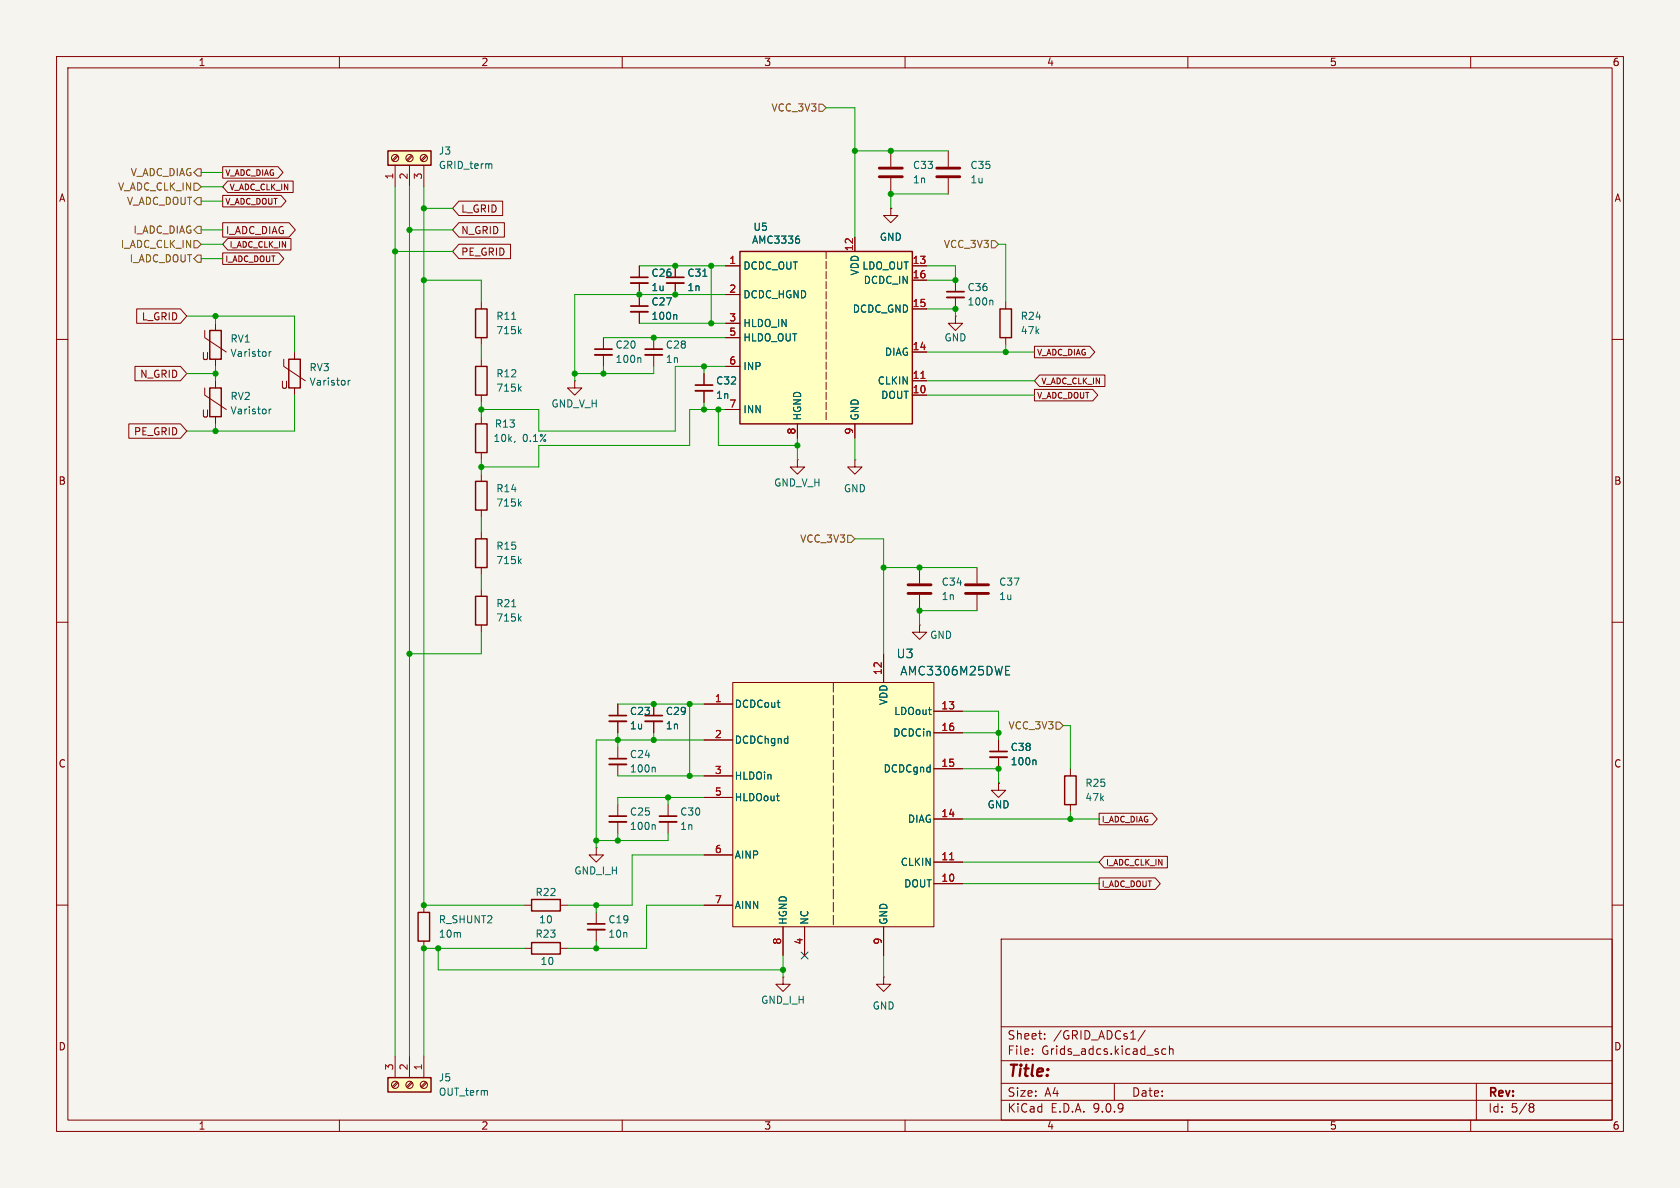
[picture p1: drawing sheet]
<svg xmlns="http://www.w3.org/2000/svg" width="297mm" height="210mm" viewBox="0 0 297 210" stroke-linecap="round" stroke-linejoin="round" font-family="sans-serif">
<path d="M0 0h297v210h-297z" fill="#f5f4ef" stroke="#f5f4ef" stroke-width=".18"/>
<g fill="none" stroke="#840000" stroke-width=".18">
<path d="M10 10h277v190h-277zM12 12h273v186h-273zM60 10v2M110 10v2M160 10v2M210 10v2M260 10v2M119.4 47v2M119.4 50v2.1M10 60h2M285 60h2M151.1 81.3v1.3h1.3l-1.3 1.2-1.2-1.2h1.2"/>
<path d="M151.1 81.3h.1M10 110h2M285 110h2M109.2 132.1v2M109.2 135.1v2.1M115.6 124.5v2M115.6 127.5v2M176.5 138.4v1.3h1.3l-1.3 1.3-1.2-1.3h1.2M176.5 138.4h.1M176.5 130.8v2M176.5 133.9v2M189.2 135.9v1.3"/>
<path d="M189.2 142.2v1.3M10 160h2M74.9 160v1.3M74.9 166.4v1.2M177 166h108v32h-108zM285 160h2M60 198v2M110 198v2M160 198v2M177 194.5h108M177 191.5h108M177 187.5h108"/>
<path d="M177 181.5h108M182.5 186.3v.1M182.5 185.5v.1M184.7 183.6v.1M184.7 182.8v.1M197 191.5v3M202.5 182.1l-1.3 2M206.1 185.5l-.4-.1-.3 .3v.4l.1 .2h.6M206.7 185.5l.3-.1 .3 .1 .1 .9M206.7 184.9v1.5M210 198v2M260 198v2"/>
<path d="M261 191.5v6.5M270.6 195.1l.4 .1 .2 .2-.3 .3M270.6 195.7h.3M270.9 195.7l.2 .2 .1 .4-.2 .2-.4 .1"/>
</g>
<path d="M117.9 49h3M107.7 134.1h3M114 126.5h3.1M175 132.8h3.1" fill="none" stroke="#840000" stroke-width=".3"/>
<path d="M117.9 50h3M107.7 135.1h3M114 127.5h3.1M175 133.9h3.1" fill="none" stroke="#840000" stroke-width=".33"/>
<path d="M124.2 48.8h.8M115.7 135.6l.1 .2v.7M183 134.4l.1 .1v.7" fill="none" stroke="#006464" stroke-width=".18"/>
<path d="M188.2 137.2h2v5h-2zM73.9 161.3h2v5.1h-2z" fill="none" stroke="#840000" stroke-width=".25"/>
<path d="M68.6 190.5h7.6v2.5h-7.6z" fill="#ffffc2"/>
<path d="M94 166.6h5.1v2.1h-5.1zM68.6 190.5h7.6v2.5h-7.6z" fill="none" stroke="#840000" stroke-width=".25"/>
<g fill="none" stroke="#840000" stroke-width=".18">
<path d="M109.2 124.5v2M109.2 127.5v2M92.7 167.6h1.3M99.1 167.6h1.2M105.4 161.3v2M105.4 164.3v2.1M69.8 186.7v3.8M70.2 191.2l-.9 .9M70.4 191.4l-.9 .9M72.4 186.7v3.8M72.7 191.2l-.8 .9M72.9 191.4l-.8 .9"/>
<path d="M74.9 186.7v3.8M75.3 191.2l-.9 .9M75.4 191.4l-.8 .9"/>
<circle cx="69.8" cy="191.8" r=".63"/>
<circle cx="72.4" cy="191.8" r=".63"/>
<circle cx="74.9" cy="191.8" r=".63"/>
</g>
<path d="M107.7 126.5h3M103.9 163.3h3" fill="none" stroke="#840000" stroke-width=".3"/>
<path d="M107.7 127.5h3M103.9 164.3h3" fill="none" stroke="#840000" stroke-width=".33"/>
<path d="M68.6 26.7h7.6v2.5h-7.6z" fill="#ffffc2"/>
<path d="M68.6 26.7h7.6v2.5h-7.6zM84.1 54.6h2v5.1h-2zM84.1 74.9h2v5.1h-2z" fill="none" stroke="#840000" stroke-width=".25"/>
<g fill="none" stroke="#840000" stroke-width=".18">
<path d="M69.8 29.2v3.8M70.2 27.4l-.9 .9M70.4 27.6l-.9 .9M72.4 29.2v3.8M72.7 27.4l-.8 .9M72.9 27.6l-.8 .9M74.9 29.2v3.8M75.3 27.4l-.9 .9M75.4 27.6l-.8 .9M85.1 53.3v1.3M85.1 59.7v1.3M106.7 59.7v2"/>
<path d="M85.1 73.7v1.2M106.7 62.7v2.1M85.1 80v1.3"/>
<circle cx="69.8" cy="27.9" r=".63"/>
<circle cx="72.4" cy="27.9" r=".63"/>
<circle cx="74.9" cy="27.9" r=".63"/>
</g>
<path d="M86.9 29l.1 .8M90.5 56.5h.7M91.8 58.5l.4 .5M92.2 58.2l-.5 .4M91 78l-.1 .2M113.1 63.2l.2 .2v.7" fill="none" stroke="#006464" stroke-width=".18"/>
<path d="M105.2 61.7h3" fill="none" stroke="#840000" stroke-width=".3"/>
<path d="M105.2 62.7h3" fill="none" stroke="#840000" stroke-width=".33"/>
<path d="M129.5 120.7h35.6v43.1h-35.6z" fill="#ffffc2"/>
<g fill="none" stroke="#840000" stroke-width=".18">
<path d="M157.5 36.8v1.3h1.2l-1.2 1.3-1.3-1.3h1.3M157.5 36.8h.1M157.5 26.7v2.8M157.5 31.5v2.8M167.6 26.7v2.8M167.6 31.5v2.8M115.6 59.7v2M168.9 55.9v1.3h1.3l-1.3 1.2-1.3-1.2h1.3M168.9 55.9h.1M168.9 49.5v2.1M168.9 52.6v2M177.8 53.3v1.3"/>
<path d="M177.8 59.7v1.3M85.1 63.5v1.3M85.1 69.9v1.2M101.6 67.3v1.3h1.3l-1.3 1.3-1.3-1.3h1.3M101.6 67.3h.1M115.6 62.7v2.1M85.1 83.8v1.3M85.1 90.2v1.2M85.1 94v1.3M141 81.3v1.3h1.2l-1.2 1.2-1.3-1.2h1.3M141 81.3h.1M85.1 100.3v1.3"/>
<path d="M85.1 104.1v1.3M85.1 110.5v1.3M156.2 115.6v5.1M162.6 110.5v1.3h1.2l-1.2 1.2-1.3-1.2h1.3M162.6 110.5h.1M162.6 100.3v2.8M162.6 105.2v2.8M172.7 100.3v2.8M172.7 105.2v2.8M124.5 124.5h5M124.5 130.8h5M124.5 137.2h5"/>
<path d="M129.5 120.7h35.6v43.1h-35.6zM165.1 125.7h5.1M165.1 129.5h5.1M165.1 135.9h5.1M124.5 141h5M124.5 151.1h5M165.1 152.4h5.1M165.1 156.2h5.1M165.1 144.8h5.1M124.5 160h5M138.4 172.7v1.3h1.3l-1.3 1.3-1.2-1.3h1.2M138.4 172.7h.1"/>
<path d="M138.4 163.8v5.1M142.2 163.8v5.1M156.2 172.7v1.3h1.3l-1.3 1.3-1.3-1.3h1.3M156.2 172.7h.1M156.2 163.8v5.1"/>
</g>
<path d="M147.3 120.7v43.1" fill="none" stroke="#840000" stroke-width=".18" stroke-dasharray="1.7 .6"/>
<g fill="none" stroke="#006464" stroke-width=".18">
<path d="M175.3 53.1l.2 .2v.6M91.8 68.7l.4 .5M92.2 68.3l-.5 .5M91.8 89l.4 .5M91.8 99.2l.4 .4M92.2 88.6l-.5 .5M92.2 98.8l-.5 .5M90.5 107.3h.7M91.8 109.3l.4 .5M92.2 109l-.5 .4M177.8 118.5h.5M177.8 119.3h.7"/>
<path d="M177.8 117.8h.7M137.3 140.7h.5M137.6 141.5h.2"/>
</g>
<path d="M167.9 152h.7" fill="none" stroke="#a90000" stroke-width=".18"/>
<path d="M176.8 54.6h2v5.1h-2zM84.1 64.8h2v5.1h-2zM84.1 85.1h2v5.1h-2zM84.1 95.3h2v5h-2zM84.1 105.4h2v5.1h-2z" fill="none" stroke="#840000" stroke-width=".25"/>
<path d="M155.4 29.7h4.1M155.4 31.2h4.1M165.6 29.7h4.1M165.6 31.2h4.1M160.5 103.4h4.1M160.5 104.9h4.1M170.7 103.4h4.1M170.7 104.9h4.1" fill="none" stroke="#840000" stroke-width=".51"/>
<path d="M167.4 51.6h3M114 61.7h3.1" fill="none" stroke="#840000" stroke-width=".3"/>
<path d="M167.4 52.6h3M114 62.7h3.1" fill="none" stroke="#840000" stroke-width=".33"/>
<path d="M130.8 44.5h30.5v30.4h-30.5z" fill="#ffffc2"/>
<path d="M37.1 58.4h2v5.1h-2zM130.8 44.5h30.5v30.4h-30.5zM37.1 68.6h2v5.1h-2zM51.1 63.5h2v5.1h-2zM94 159h5.1v2h-5.1z" fill="none" stroke="#840000" stroke-width=".25"/>
<g fill="none" stroke="#840000" stroke-width=".18">
<path d="M39.4 39.4h11.7l1.1 1.2-1.1 1.3h-11.7zM39.4 29.5h9.7l.9 1-.9 1h-9.7zM39.4 34.5h10.3l.9 1.1-.9 1h-10.3zM40.3 32h11.5v2h-11.5l-.9-1zM81.1 35.6h7.8v2.5h-7.8l-1.1-1.3zM81.1 39.4h8.1v2.5h-8.1l-1.1-1.3zM157.5 36.8h.1M24.2 54.6h7.7l1.1 1.3-1.1 1.3h-7.7zM36.2 58.4v1.3l3.8 2.5M38.1 57.2v1.2M39.4 44.7h9.9l.9 1-.9 1h-9.9zM40.3 42.2h11.1v2h-11.1l-.9-1z"/>
<path d="M81.1 43.2h9.2v2.5h-9.2l-1.1-1.2zM113 47v2M113 50v4.1M113 55.1v2.1M119.4 47v2M119.4 50v2.1M128.3 47h2.5M128.3 52.1h2.5M128.3 57.2h2.5M128.3 59.7h2.5M146 44.5v1.2M146 46.2v1.3"/>
<path d="M146 48v1.3M146 49.8v1.3M146 51.6v1.2M146 53.3v1.3M146 55.1v1.3M146 56.9v1.3M146 58.7v1.2M151.1 41.9v2.6M161.3 47h2.5M161.3 49.5h2.5M161.3 54.6h2.5M22.8 74.9h9.1l1.1 1.3-1.1 1.3h-9.1z"/>
<path d="M23.9 64.8h8l1.1 1.2-1.1 1.3h-8zM36.2 68.6v1.3l3.8 2.5M38.1 63.5v1.3M38.1 67.3v1.3M38.1 73.7v1.2M50.2 63.5v1.3l3.8 2.5M52.1 62.2v1.3M52.1 68.6v1.3M124.5 66v2.1M124.5 69.1v2M128.3 64.8h2.5M128.3 72.4h2.5"/>
<path d="M141 74.9v2.6M146 60.5v1.2M146 62.2v1.3M146 64v1.3M146 65.8v1.3M146 67.6v1.2M146 69.3v1.3M146 71.1v1.3M146 72.9v1.3M151.1 74.9v2.6M161.3 62.2h2.5M161.3 67.3h2.5"/>
<path d="M161.3 69.9h2.5M182.9 68.8h10.3l.9 1.1-.9 1h-10.3zM182.9 61.2h9.8l.8 1-.8 1h-9.8zM183.8 66.3h11.5v2h-11.5l-.9-1zM156.2 115.6v5.1M109.2 124.5v2M109.2 127.5v2M115.6 124.5v2M115.6 127.5v2M124.5 124.5h5M124.5 130.8h5M124.5 137.2h5"/>
<path d="M165.1 125.7h5.1M165.1 129.5h5.1M165.1 135.9h5.1M176.5 138.4h.1M176.5 130.8v2M176.5 133.9v2M105.4 149.9v1.2h1.3l-1.3 1.3-1.3-1.3h1.3M105.4 149.9h.1M109.2 142.2v2.1M109.2 145.3v2M118.1 142.2v2.1M118.1 145.3v2"/>
<path d="M124.5 141h5M124.5 151.1h5M165.1 152.4h5.1M165.1 156.2h5.1M165.1 144.8h5.1M194.3 143.8h9.4l.9 1-.9 1h-9.4zM194.3 155.2h9.9l.9 1-.9 1h-9.9zM195.2 151.4h11.2v2h-11.2l-.9-1zM92.7 160h1.3M99.1 160h1.2M124.5 160h5M138.4 163.8v5.1"/>
<path d="M142.2 163.8v5.1M156.2 163.8v5.1"/>
</g>
<path d="M162.8 66.9h.7M167.9 152h.7" fill="none" stroke="#a90000" stroke-width=".18"/>
<g fill="none" stroke="#006464" stroke-width=".18">
<path d="M119.5 55.6l.1 .2v.7M124.2 48.8h.8M141.2 42.3l.2 .2-.2 .4M47.6 62.2v.8M47.6 72.3v.9M47.9 62.2l-.3 .2M47.9 72.3l-.3 .3M61.6 67.2v.9M61.9 67.2l-.3 .3M177.8 118.5h.5M177.8 119.3h.7M177.8 117.8h.7"/>
<path d="M183 134.4l.1 .1v.7M115.7 145.8l.1 .2v.6M137.3 140.7h.5M137.6 141.5h.2"/>
</g>
<path d="M111.5 54.1h3.1M111.5 49h3.1M122.9 68.1h3.1M107.7 144.3h3M116.6 144.3h3" fill="none" stroke="#840000" stroke-width=".3"/>
<path d="M111.5 55.1h3.1M111.5 50h3.1M122.9 69.1h3.1M107.7 145.3h3M116.6 145.3h3" fill="none" stroke="#840000" stroke-width=".33"/>
<path d="M144.8 18.4h.6l.6 .7-.6 .6h-.6zM34.3 32.4h.6l.7 .6-.7 .7h-.6zM34.9 29.8h.7v1.3h-.7l-.6-.6zM34.9 34.9h.7v1.3h-.7l-.6-.6zM34.3 42.5h.6l.7 .7-.7 .6h-.6zM34.9 40h.7v1.3h-.7l-.6-.7zM34.9 45.1h.7v1.3h-.7l-.6-.7zM175.3 42.5h.6l.6 .7-.6 .6h-.6zM149.9 94.6h.6l.6 .7-.6 .6h-.6zM186.7 127.6h.6l.7 .7-.7 .6h-.6z" fill="none" stroke="#725600" stroke-width=".18"/>
<g fill="none" stroke="#009600" stroke-width=".18">
<path d="M146 19.1h5.1v22.8M35.6 33h3.8M35.6 35.6h3.8M35.6 30.5h3.8M69.8 33v153.7M72.4 33v153.7M74.9 33v127h17.8M74.9 36.8h5.1M151.1 26.7h16.5M167.6 34.3h-10.1v2.5M33 55.9h19.1v6.3M35.6 43.2h3.8"/>
<path d="M35.6 40.6h3.8M35.6 45.7h3.8M38.1 55.9v1.3M69.8 44.5h10.2M72.4 40.6h7.6M74.9 49.5h10.2v3.8M106.7 59.7h21.6M113 57.2h15.3M113 47h15.3M125.7 47v10.2M128.3 52.1h-26.7v15.2M163.8 47h5.1v2.5h-5.1"/>
<path d="M163.8 54.6h5.1v1.3M176.5 43.2h1.3v10.1M33 66h5.1M38.1 64.8v2.5M38.1 74.9v1.3M52.1 69.9v6.3h-19.1M85.1 61v2.5M85.1 71.1v2.6M106.7 64.8v1.2M115.6 64.8v1.2h-14M124.5 64.8v1.2M124.5 71.1v1.3"/>
<path d="M127 72.4v6.3h14M128.3 64.8h-8.9v11.4h-24.2v-3.8h-10.1M128.3 72.4h-6.4v6.3h-26.7v3.9h-10.1M141 77.5v3.8M151.1 77.5v3.8M163.8 69.9h19.1M163.8 62.2h19.1M163.8 67.3h19.1M177.8 61v1.2M85.1 81.3v2.5M85.1 91.4v2.6M151.1 95.3h5.1v20.3"/>
<path d="M85.1 101.6v2.5M85.1 111.8v3.8h-12.7M156.2 100.3h16.5M172.7 108h-10.1v2.5M109.2 124.5h15.3M109.2 137.2h15.3M109.2 129.5v2.6M115.6 129.5v1.3M121.9 124.5v12.7M124.5 130.8h-19.1v19.1M170.2 125.7h6.3v5.1M170.2 135.9h6.3v2.5"/>
<path d="M170.2 129.5h6.3M188 128.3h1.2v7.6M109.2 147.3v1.3M118.1 141v1.2M118.1 147.3v1.3h-12.7M124.5 151.1h-12.7v8.9h-11.5M124.5 141h-15.3v1.2M170.2 152.4h24.1M170.2 144.8h24.1M170.2 156.2h24.1M189.2 143.5v1.3M77.5 167.6v3.9h60.9"/>
<path d="M92.7 167.6h-17.8v19.1M105.4 160v1.3M105.4 166.4v1.2M124.5 160h-10.2v7.6h-14M138.4 168.9v3.8M156.2 168.9v3.8"/>
</g>
<path d="M141.6 168.3l1.2 1.2M142.8 168.3l-1.2 1.2" fill="none" stroke="#000084" stroke-width=".18"/>
<g fill="#009600" stroke="#009600" stroke-width=".18">
<circle cx="106.7" cy="66" r=".46"/>
<circle cx="113" cy="52.1" r=".46"/>
<circle cx="115.6" cy="59.7" r=".46"/>
<circle cx="124.5" cy="64.8" r=".46"/>
<circle cx="125.7" cy="57.2" r=".46"/>
<circle cx="119.4" cy="47" r=".46"/>
<circle cx="119.4" cy="52.1" r=".46"/>
<circle cx="127" cy="72.4" r=".46"/>
<circle cx="125.7" cy="47" r=".46"/>
<circle cx="121.9" cy="124.5" r=".46"/>
<circle cx="138.4" cy="171.5" r=".46"/>
<circle cx="118.1" cy="141" r=".46"/>
<circle cx="121.9" cy="137.2" r=".46"/>
<circle cx="156.2" cy="100.3" r=".46"/>
<circle cx="162.6" cy="100.3" r=".46"/>
<circle cx="124.5" cy="72.4" r=".46"/>
<circle cx="74.9" cy="49.5" r=".46"/>
<circle cx="85.1" cy="82.6" r=".46"/>
<circle cx="85.1" cy="72.4" r=".46"/>
<circle cx="101.6" cy="66" r=".46"/>
<circle cx="109.2" cy="130.8" r=".46"/>
<circle cx="115.6" cy="124.5" r=".46"/>
<circle cx="105.4" cy="167.6" r=".46"/>
<circle cx="115.6" cy="130.8" r=".46"/>
<circle cx="109.2" cy="148.6" r=".46"/>
<circle cx="141" cy="78.7" r=".46"/>
<circle cx="151.1" cy="26.7" r=".46"/>
<circle cx="157.5" cy="34.3" r=".46"/>
<circle cx="157.5" cy="26.7" r=".46"/>
<circle cx="168.9" cy="49.5" r=".46"/>
<circle cx="168.9" cy="54.6" r=".46"/>
<circle cx="177.8" cy="62.2" r=".46"/>
<circle cx="72.4" cy="40.6" r=".46"/>
<circle cx="69.8" cy="44.5" r=".46"/>
<circle cx="38.1" cy="66" r=".46"/>
<circle cx="38.1" cy="76.2" r=".46"/>
<circle cx="74.9" cy="36.8" r=".46"/>
<circle cx="38.1" cy="55.9" r=".46"/>
<circle cx="162.6" cy="108" r=".46"/>
<circle cx="176.5" cy="129.5" r=".46"/>
<circle cx="176.5" cy="135.9" r=".46"/>
<circle cx="189.2" cy="144.8" r=".46"/>
<circle cx="105.4" cy="148.6" r=".46"/>
<circle cx="105.4" cy="160" r=".46"/>
<circle cx="77.5" cy="167.6" r=".46"/>
<circle cx="74.9" cy="167.6" r=".46"/>
<circle cx="74.9" cy="160" r=".46"/>
<circle cx="72.4" cy="115.6" r=".46"/>
</g>
<text font-size="2.8" fill="#840000" x="178" y="190.9">Title:</text>
<g font-size="2.1" fill="#006464">
<text x="158.4" y="116.6">U3</text>
<text x="159.1" y="119.6">AMC3306M25DWE</text>
</g>
<g font-size="2.1" fill="#840000">
<text x="178" y="184">Sheet:</text>
<text x="186.2" y="184">/GRID_ADCs1/</text>
<text x="178" y="186.7">File:</text>
<text x="184.1" y="186.7">Grids_adcs.kicad_sch</text>
<text x="178" y="196.9">KiCad</text>
<text x="178" y="194.1">Size:</text>
<text x="184.7" y="194.1">A4</text>
<text x="185.7" y="196.9">E.D.A.</text>
<text x="193.3" y="196.9">9.0.9</text>
<text x="200" y="194.1">Date:</text>
<text x="263" y="194.3">Rev:</text>
<text x="263" y="196.9">Id:</text>
<text x="267.1" y="196.9">5/8</text>
</g>
<g font-size="1.8" fill="#840000">
<text x="35" y="11.9">1</text>
<text x="85" y="11.9">2</text>
<text x="135" y="11.9">3</text>
<text x="185" y="11.9">4</text>
<text x="235" y="11.9">5</text>
<text x="285" y="11.9">6</text>
<text x="10.3" y="35.9">A</text>
<text x="285.3" y="35.9">A</text>
<text x="39.8" y="41.6">I_ADC_DIAG</text>
<text x="81.4" y="37.8">L_GRID</text>
<text x="81.4" y="41.6">N_GRID</text>
<text x="81.4" y="45.4">PE_GRID</text>
<text x="25" y="56.8">L_GRID</text>
<text x="35.6" y="63.9">U</text>
<text x="24.7" y="67">N_GRID</text>
<text x="49.5" y="68.9">U</text>
<text x="23.6" y="77.2">PE_GRID</text>
<text x="35.6" y="74">U</text>
<text x="10.3" y="85.9">B</text>
<text x="285.3" y="85.9">B</text>
<text x="10.3" y="135.9">C</text>
<text x="285.3" y="135.9">C</text>
<text x="10.3" y="185.9">D</text>
<text x="285.3" y="185.9">D</text>
<text x="35" y="199.9">1</text>
<text x="85" y="199.9">2</text>
<text x="135" y="199.9">3</text>
<text x="185" y="199.9">4</text>
<text x="235" y="199.9">5</text>
<text x="285" y="199.9">6</text>
</g>
<g font-size="1.8" fill="#725600">
<text x="136.3" y="19.9">VCC_3V3</text>
<text x="20.8" y="33.9">V_ADC_CLK_IN</text>
<text x="23" y="31.3">V_ADC_DIAG</text>
<text x="22.3" y="36.4">V_ADC_DOUT</text>
<text x="23.5" y="41.5">I_ADC_DIAG</text>
<text x="21.3" y="44">I_ADC_CLK_IN</text>
<text x="22.8" y="46.6">I_ADC_DOUT</text>
<text x="166.8" y="44">VCC_3V3</text>
<text x="141.4" y="96.1">VCC_3V3</text>
<text x="178.2" y="129.1">VCC_3V3</text>
</g>
<g font-size="1.8" fill="#006464">
<text x="77.5" y="27.5">J3</text>
<text x="77.5" y="30.1">GRID_term</text>
<text x="161.3" y="32.6">1n</text>
<text x="161.3" y="30.1">C33</text>
<text x="171.5" y="32.6">1u</text>
<text x="171.5" y="30.1">C35</text>
<text x="133.1" y="41">U5</text>
<text x="131.3" y="47.9">DCDC_OUT</text>
<text x="132.9" y="43.3">AMC3336</text>
<text x="152.4" y="47.9">LDO_OUT</text>
<text x="155.4" y="42.8">GND</text>
<text x="115.1" y="51.7">1u</text>
<text x="115.1" y="49.1">C26</text>
<text x="121.4" y="51.7">1n</text>
<text x="121.4" y="49.1">C31</text>
<text x="131.3" y="52.9">DCDC_HGND</text>
<text x="152" y="48.8" transform="rotate(-90 152 48.8)">VDD</text>
<text x="152.6" y="50.4">DCDC_IN</text>
<text x="171" y="51.7">C36</text>
<text x="87.6" y="56.7">R11</text>
<text x="87.6" y="59.3">715k</text>
<text x="115.1" y="56.7">100n</text>
<text x="115.1" y="54.2">C27</text>
<text x="131.3" y="58">HLDO_IN</text>
<text x="150.7" y="55.5">DCDC_GND</text>
<text x="171" y="54.2">100n</text>
<text x="180.3" y="59.3">47k</text>
<text x="180.3" y="56.7">R24</text>
<text x="40.6" y="60.7">RV1</text>
<text x="40.6" y="63.3">Varistor</text>
<text x="54.6" y="65.8">RV3</text>
<text x="108.7" y="64.4">100n</text>
<text x="108.7" y="61.8">C20</text>
<text x="117.6" y="64.4">1n</text>
<text x="117.6" y="61.8">C28</text>
<text x="131.3" y="60.6">HLDO_OUT</text>
<text x="131.3" y="65.6">INP</text>
<text x="156.3" y="63.1">DIAG</text>
<text x="166.9" y="60.6">GND</text>
<text x="40.6" y="70.9">RV2</text>
<text x="54.6" y="68.4">Varistor</text>
<text x="87.6" y="66.9">R12</text>
<text x="87.6" y="69.4">715k</text>
<text x="126.5" y="70.7">1n</text>
<text x="126.5" y="68.2">C32</text>
<text x="155.1" y="68.2">CLKIN</text>
<text x="155.7" y="70.7">DOUT</text>
<text x="40.6" y="73.4">Varistor</text>
<text x="87.4" y="75.8">R13</text>
<text x="97.4" y="72.2">GND_V_H</text>
<text x="131.3" y="73.3">INN</text>
<text x="141.8" y="74.4" transform="rotate(-90 141.8 74.4)">HGND</text>
<text x="152" y="74.4" transform="rotate(-90 152 74.4)">GND</text>
<text x="87.1" y="78.3">10k,</text>
<text x="92.4" y="78.3">0.1%</text>
<text x="87.6" y="87.2">R14</text>
<text x="87.6" y="89.8">715k</text>
<text x="136.8" y="86.2">GND_V_H</text>
<text x="149.1" y="87.2">GND</text>
<text x="87.6" y="97.4">R15</text>
<text x="87.6" y="99.9">715k</text>
<text x="87.6" y="107.5">R21</text>
<text x="166.4" y="106.3">1n</text>
<text x="166.4" y="103.7">C34</text>
<text x="176.5" y="106.3">1u</text>
<text x="176.5" y="103.7">C37</text>
<text x="87.6" y="110.1">715k</text>
<text x="164.3" y="113.1">GND</text>
<text x="129.8" y="125.3">DCDCout</text>
<text x="157.1" y="124.7" transform="rotate(-90 157.1 124.7)">VDD</text>
<text x="111.3" y="129.1">1u</text>
<text x="111.3" y="126.6">C23</text>
<text x="117.6" y="129.1">1n</text>
<text x="117.6" y="126.6">C29</text>
<text x="129.8" y="131.7">DCDChgnd</text>
<text x="157.8" y="130.4">DCDCin</text>
<text x="158" y="126.6">LDOout</text>
<text x="111.3" y="136.8">100n</text>
<text x="111.3" y="134.2">C24</text>
<text x="156.1" y="136.8">DCDCgnd</text>
<text x="178.6" y="135.5">100n</text>
<text x="178.6" y="132.9">C38</text>
<text x="129.8" y="138">HLDOin</text>
<text x="129.8" y="141.8">HLDOout</text>
<text x="174.5" y="143.1">GND</text>
<text x="191.8" y="141.8">47k</text>
<text x="191.8" y="139.3">R25</text>
<text x="111.3" y="146.9">100n</text>
<text x="111.3" y="144.4">C25</text>
<text x="120.2" y="146.9">1n</text>
<text x="120.2" y="144.4">C30</text>
<text x="160.4" y="145.6">DIAG</text>
<text x="101.4" y="154.8">GND_I_H</text>
<text x="129.8" y="152">AINP</text>
<text x="159.1" y="153.3">CLKIN</text>
<text x="94.6" y="158.6">R22</text>
<text x="129.8" y="160.9">AINN</text>
<text x="159.7" y="157.1">DOUT</text>
<text x="77.5" y="163.4">R_SHUNT2</text>
<text x="77.5" y="166">10m</text>
<text x="94.6" y="166">R23</text>
<text x="95.2" y="163.4">10</text>
<text x="107.5" y="163.4">C19</text>
<text x="107.5" y="166">10n</text>
<text x="139.3" y="163.6" transform="rotate(-90 139.3 163.6)">HGND</text>
<text x="143.1" y="163.6" transform="rotate(-90 143.1 163.6)">NC</text>
<text x="157.1" y="163.6" transform="rotate(-90 157.1 163.6)">GND</text>
<text x="95.5" y="170.8">10</text>
<text x="134.5" y="177.6">GND_I_H</text>
<text x="154.2" y="178.7">GND</text>
<text x="77.5" y="191.4">J5</text>
<text x="77.5" y="193.9">OUT_term</text>
</g>
<g font-size="1.8" fill="#a90000">
<text x="69.6" y="31.8" transform="rotate(-90 69.6 31.8)">1</text>
<text x="72.1" y="31.8" transform="rotate(-90 72.1 31.8)">2</text>
<text x="74.7" y="31.8" transform="rotate(-90 74.7 31.8)">3</text>
<text x="128.8" y="46.7">1</text>
<text x="150.9" y="44.5" transform="rotate(-90 150.9 44.5)">12</text>
<text x="161.2" y="46.7">13</text>
<text x="128.8" y="51.8">2</text>
<text x="161.2" y="49.3">16</text>
<text x="128.8" y="56.9">3</text>
<text x="128.8" y="59.4">5</text>
<text x="161.2" y="54.4">15</text>
<text x="128.8" y="64.5">6</text>
<text x="161.2" y="62">14</text>
<text x="161.2" y="67.1">11</text>
<text x="161.2" y="69.6">10</text>
<text x="128.8" y="72.1">7</text>
<text x="140.7" y="76.9" transform="rotate(-90 140.7 76.9)">8</text>
<text x="150.9" y="76.9" transform="rotate(-90 150.9 76.9)">9</text>
<text x="156" y="119.4" transform="rotate(-90 156 119.4)">12</text>
<text x="126.3" y="124.2">1</text>
<text x="166.3" y="125.5">13</text>
<text x="126.3" y="130.6">2</text>
<text x="166.3" y="129.3">16</text>
<text x="126.3" y="136.9">3</text>
<text x="166.3" y="135.6">15</text>
<text x="126.3" y="140.7">5</text>
<text x="166.3" y="144.5">14</text>
<text x="126.3" y="150.9">6</text>
<text x="166.3" y="152.1">11</text>
<text x="166.3" y="156">10</text>
<text x="126.3" y="159.8">7</text>
<text x="138.2" y="167.1" transform="rotate(-90 138.2 167.1)">8</text>
<text x="142" y="167.1" transform="rotate(-90 142 167.1)">4</text>
<text x="156" y="167.1" transform="rotate(-90 156 167.1)">9</text>
<text x="69.6" y="189.3" transform="rotate(-90 69.6 189.3)">3</text>
<text x="72.1" y="189.3" transform="rotate(-90 72.1 189.3)">2</text>
<text x="74.7" y="189.3" transform="rotate(-90 74.7 189.3)">1</text>
</g>
<g font-size="1.4" fill="#840000">
<text x="39.8" y="31.3">V_ADC_DIAG</text>
<text x="40.5" y="33.8">V_ADC_CLK_IN</text>
<text x="39.8" y="36.4">V_ADC_DOUT</text>
<text x="39.8" y="46.5">I_ADC_DOUT</text>
<text x="40.5" y="44">I_ADC_CLK_IN</text>
<text x="183.3" y="63">V_ADC_DIAG</text>
<text x="183.3" y="70.7">V_ADC_DOUT</text>
<text x="184" y="68.1">V_ADC_CLK_IN</text>
<text x="194.7" y="145.6">I_ADC_DIAG</text>
<text x="195.5" y="153.2">I_ADC_CLK_IN</text>
<text x="194.7" y="157">I_ADC_DOUT</text>
</g>
</svg>
